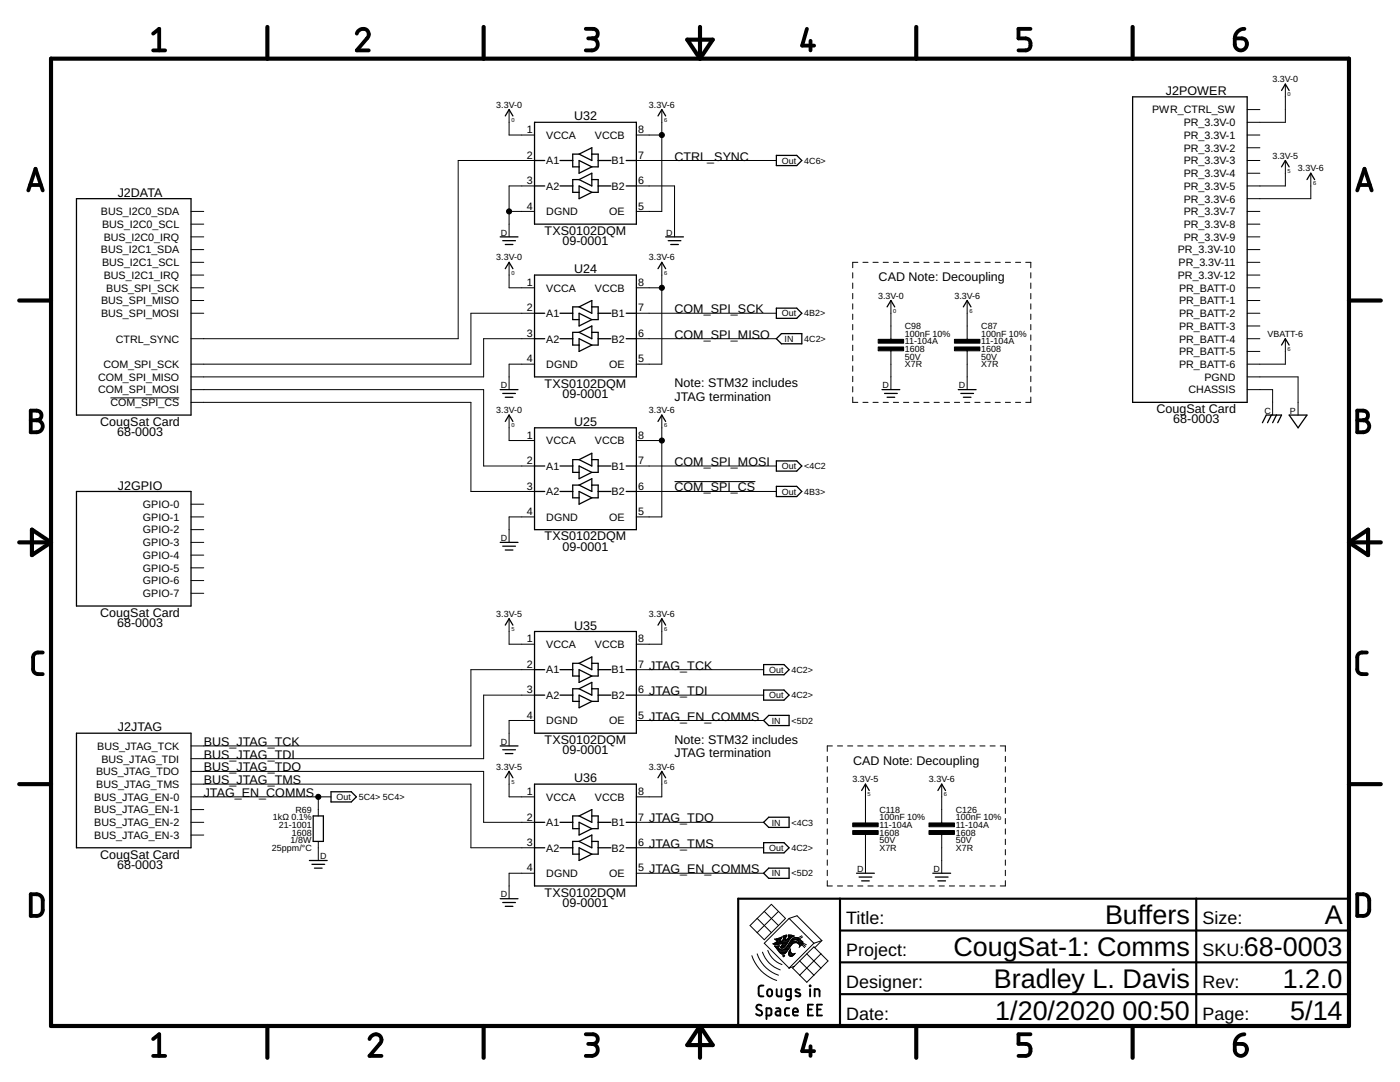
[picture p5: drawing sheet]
<svg xmlns="http://www.w3.org/2000/svg" width="279mm" height="216mm" viewBox="0 0 279 216" stroke-linecap="round" stroke-linejoin="round" font-family="sans-serif">
<g fill="none" stroke="#000" stroke-width=".2">
<path d="M256.5 16.8v7.6h-7.6M101.6 21.9v5h5.1M106.7 37.1h-5.1v10.2M106.7 32h-15.3v35.6h-53.3M127 26.9h5.1M127 32h27.9M127 37.1h7.6v10.2M132.1 21.9v20.3h-5.1M248.9 26.9h2.5M248.9 32h2.5M248.9 29.5h2.5M248.9 34.6h2.5"/>
<path d="M248.9 21.9h2.5M256.5 32v5.1h-7.6M261.6 34.6v5h-12.7M38.1 52.3h2.6M38.1 42.2h2.6M38.1 44.7h2.6M38.1 47.3h2.6M38.1 49.8h2.6M38.1 54.9h2.6M38.1 57.4h2.6M38.1 60h2.6M101.6 52.3v5.1h5.1"/>
<path d="M101.6 42.2h5.1M127 57.4h5.1M132.1 52.3v20.4h-5.1M170.2 54.4v1.1M170.2 56.5v1.1M170.2 58.5v1.1M171.2 52.3h-1v1.1M172.2 52.3h1M174.2 52.3h1.1M176.3 52.3h1M177.8 60v7.7M178.3 52.3h1"/>
<path d="M180.3 52.3h1.1M182.4 52.3h1M184.4 52.3h1M186.4 52.3h1.1M188.4 52.3h1.1M190.5 52.3h1M192.5 52.3h1M193 60v7.7M194.5 52.3h1.1M196.6 52.3h1M198.6 52.3h1M200.6 52.3h1.1"/>
<path d="M202.7 52.3h1M204.7 52.3h1v1.1M205.7 54.4v1.1M205.7 56.5v1.1M205.7 58.5v1.1M248.9 52.3h2.5M248.9 42.2h2.5M248.9 44.7h2.5M248.9 47.3h2.5M248.9 49.8h2.5M248.9 54.9h2.5M248.9 57.4h2.5"/>
<path d="M248.9 60h2.5M22 79.4h13.8M38.1 62.5h2.6M38.1 77.7h58.4v15.3h10.2M106.7 72.7h-5.1v5M106.7 62.5h-12.7v10.2h-55.9M106.7 67.6h-10.2v7.6h-58.4M127 62.5h27.9M127 67.6h27.9M170.2 79.2v1.1h1M170.2 60.6v1.1M170.2 62.7v1.1"/>
<path d="M170.2 64.7v1.1M170.2 66.8v1.1M170.2 68.9v1.1M170.2 71v1M170.2 73v1.1M170.2 75.1v1.1M170.2 77.2v1M177.8 70v7.7M193 70v7.7M205.7 79.2v1.1h-1M205.7 60.6v1.1M205.7 62.7v1.1"/>
<path d="M205.7 64.7v1.1M205.7 66.8v1.1M205.7 68.9v1.1M205.7 71v1M205.7 73v1.1M205.7 75.1v1.1M205.7 77.2v1M248.9 62.5h2.5M248.9 67.6h2.5M248.9 75.2h10.2v7.6M248.9 77.7h5.1v5.1M248.9 65h2.5"/>
<path d="M248.9 70.1h2.5M256.5 67.6v5.1h-7.6M38.1 80.3h55.9v17.8h12.7M101.6 82.8v5.1h5.1M127 87.9h5.1M127 93h27.9M127 98.1h27.9M132.1 82.8v20.3h-5.1M134.6 96.1h16.1M172.2 80.3h1M174.2 80.3h1.1M176.3 80.3h1"/>
<path d="M178.3 80.3h1M180.3 80.3h1.1M182.4 80.3h1M184.4 80.3h1M186.4 80.3h1.1M188.4 80.3h1.1M190.5 80.3h1M192.5 80.3h1M194.5 80.3h1.1M196.6 80.3h1M198.6 80.3h1M200.6 80.3h1.1"/>
<path d="M202.7 80.3h1M38.1 100.6h2.6M38.1 103.1h2.6M38.1 105.7h2.6M38.1 108.2h2.6M38.1 110.8h2.6M38.1 113.3h2.6M38.1 115.8h2.6M38.1 118.4h2.6M106.7 103.1h-5.1v5.1M101.6 123.5v5h5.1M106.7 133.6h-12.7v15.2h-55.9"/>
<path d="M106.7 138.7h-10.2v12.7h-58.4M127 133.6h25.4M127 138.7h25.4M132.1 123.5v5h-5.1M38.1 159h28M38.1 153.9h58.4v10.2h10.2M38.1 156.5h55.9v12.7h12.7M63.5 159v3.8M101.6 153.9v5.1h5.1M106.7 143.8h-5.1v5M127 143.8h25.4M132.1 153.9v5.1h-5.1"/>
<path d="M165.1 150.9v1.1M165.1 153v1.1M165.1 155v1.1M165.1 157.1v1.1M165.1 159.2v1.1M166.1 148.8h-1v1.1M167.1 148.8h1M169.2 148.8h1M171.2 148.8h1M172.7 156.5v7.7M173.2 148.8h1M175.2 148.8h1.1"/>
<path d="M177.3 148.8h1M179.3 148.8h1M181.3 148.8h1.1M183.4 148.8h1M185.4 148.8h1M187.4 148.8h1.1M187.9 156.5v7.7M189.5 148.8h1M191.5 148.8h1M193.5 148.8h1.1M195.6 148.8h1M197.6 148.8h1"/>
<path d="M199.6 148.8h1v1.1M200.6 150.9v1.1M200.6 153v1.1M200.6 155v1.1M200.6 157.1v1.1M200.6 159.2v1.1M38.1 164.1h2.6M38.1 161.5h2.6M38.1 166.6h2.6M63.5 167.9v3.8M106.7 174.2h-5.1v5.1M127 164.1h25.4"/>
<path d="M127 169.2h25.4M127 174.2h25.4M165.1 175.7v1.1h1M165.1 161.2v1.1M165.1 163.3v1.1M165.1 165.4v1.1M165.1 167.4v1.1M165.1 169.5v1.1M165.1 171.6v1.1M165.1 173.7v1M167.1 176.8h1M169.2 176.8h1"/>
<path d="M171.2 176.8h1M172.7 166.5v7.7M173.2 176.8h1M175.2 176.8h1.1M177.3 176.8h1M179.3 176.8h1M181.3 176.8h1.1M183.4 176.8h1M185.4 176.8h1M187.4 176.8h1.1M187.9 166.5v7.7M189.5 176.8h1"/>
<path d="M191.5 176.8h1M193.5 176.8h1.1M195.6 176.8h1M197.6 176.8h1M200.6 175.7v1.1h-1M200.6 161.2v1.1M200.6 163.3v1.1M200.6 165.4v1.1M200.6 167.4v1.1M200.6 169.5v1.1M200.6 171.6v1.1M200.6 173.7v1"/>
<path d="M150.1 190.7a7.7 7.7 0 0 0 4.9 4.9M151.1 190.3a6.7 6.7 0 0 0 4.3 4.3M151.1 183.3l-1.4 1.4 2.8 2.8 2.9-2.8M151.1 183.3l2.8 2.8M152.2 190a5.6 5.6 0 0 0 3.5 3.5M152.5 181.9l1.4-1.5 2.9 2.9-1.4 1.4M152.5 181.9l-1.4 1.4M152.5 181.9l2.9 2.8M153.2 189.6a4.6 4.6 0 0 0 2.9 2.9M154.3 188.3h1.7M154.5 188.4h1M154.6 188.2h2.5"/>
<path d="M154.7 188.9h.7M154.7 187.5h1.1M154.8 189h.5M154.8 188h2.4M154.9 189.1h.4M154.9 187.6h.8M155 187.3h.9M155 189.2h.4M155 187.9h.7M155.1 189.4h.5M155.1 187.7h.6M155.1 187.8h.6"/>
<path d="M155.2 189.5h.6M155.2 188.8h.3M155.2 189.6h2M155.3 189v.1M155.3 189.7h1.8M155.4 181.9l-4.3 4.2M155.4 187.2h.6M155.4 188.9l.2-.2-1 .1 .9 1.1M155.4 188.9l-.1 .1M155.4 189.8h1.7M155.5 189.9h1.5M155.5 189.9l.5 .5 .6-.1"/>
<path d="M155.6 190.1h1.3M155.7 187.1h.3M155.7 187.9h1.6M155.7 190.2h1M155.7 187.6v.4M155.7 189h.8M155.8 189.1h.6M155.9 188.9l-.2 .1 .1 .1M155.9 188.9h.7M155.9 190.3h.7M155.9 187h.1M156 187l-1.4 .4 .6 .3-1 .6 .8 .2 1.3-.3-.3 .5"/>
<path d="M156 187v.3l-.3 .3M156 188.8h.7M156 188.7l-.1 .2M156 187.8h1.4M156 188.6h.8M156.1 188.5h.8M156.1 187.7h1.3M156.2 188.4h.8M156.2 187.6l-.5 .4M156.2 188.3h.9M156.2 187.6h.6M156.3 186.9h.7"/>
<path d="M156.3 190.8h.2M156.3 187.1h.5M156.3 187h.5M156.3 187.5h.5M156.4 187.3h.4M156.4 190.9h.1M156.4 189.5h.9M156.4 187.2h.4M156.4 186.8h.6M156.5 190.8l-.1 .1M156.6 190.6h.1M156.6 189.4h.8"/>
<path d="M156.6 190.6l-.4 .1 .2 .2M156.6 190.6l-.1 .2M156.7 189.2h.8M156.8 186.6h.2M156.8 189.1h.7M156.9 187.6h.6M157 189h.6M157 189a.92 .92 0 0 1-1.7 .1M157 186.9h-.2v.3M157 186.9v-.3l-.7 .2v.4l.1-.1-.2 .5M157 188.9h.7M157 187.5h.6"/>
<path d="M157.1 188.8h.7M157.2 187.3h.5M157.2 189.7l-.6 .6M157.2 188.6h.7M157.3 187.2h.5M157.3 188.5h.7M157.3 186.8h1.1M157.3 186.6h.7M157.3 189.5l-.1 .2M157.4 188.4h.7M157.4 187.1h.5M157.4 190.4l.2 .4"/>
<path d="M157.4 190.4h1.1M157.4 190.3h.7M157.4 190.2h.5M157.4 187l-.1-.4 1.2 .2a3 3 0 0 0-1.6 1.8l-.6 .6-.5-.1M157.4 187l-.6 .6v-.4M157.4 187h.7M157.4 190.5h1M157.4 190.1h.4M157.4 188.3h.8M157.5 186.9h.8M157.5 183.3l4.9 4.9M157.5 183.3l-5 4.9 5 5"/>
<path d="M157.5 183.3l1.6-.6 4.9 5M157.5 189.9h.3M157.5 190.6h.8M157.5 188.2h1M157.5 189.8h.3M157.6 189.7h.1M157.6 188h1.5M157.6 189.6l.2-.2-.1 .3M157.6 189.6l-.2 .8M157.6 189.6h.1M157.6 190.8h.5M157.6 187.9h1.4"/>
<path d="M157.7 189.5h.1M157.7 188.9l-.4 .6M157.7 189.7l.1 .4M157.7 187.8h1M157.7 187.8l-.7 1.2M157.7 187.8a1.15 1.15 0 0 1 2.1-.2l.2 .2M157.8 187.7h.4M157.8 190.1l.3 .2h.5M157.9 187.6h.4M158 187.5h.6M158.1 188.4l-.4 .5M158.1 187.3h1.4"/>
<path d="M158.3 187.2h1M158.5 190.4l-.5 .4h-.4M158.5 187.1h.6M158.6 190.3l.1-.1-.2 .2M158.6 190.3h.1M158.7 187.5h.9M159 187.6l.2 .1M159 187.6l-.4-.1-.5 .3h.6l.4 .2M159 187.6h.8M159.1 188l.2 .2M159.2 187.7h.7M159.2 188.2h.1"/>
<path d="M159.2 187.7l.2 .3M159.3 187.8h.8M159.3 188.2l-.6-.1-.6 .3M159.3 188.2h.1M159.3 188.3h.8M159.3 187.9h.9M159.4 188h.8M159.4 188v.2h-.1l.2 .2M159.4 188.2h.8M159.5 188.4h.5M159.5 188.4l.1 .3M159.5 188.5h.5"/>
<path d="M159.6 188.9l-.1 .2M159.6 188.6h.2M159.6 188.9h.1M159.6 191.7l2.8 2.9M159.6 188.8h.1M159.6 188.7v.2M160 188.5l.6 .6M160 186.7l-.8 .5M160 187.8l.2 .1M160.1 188.3l.7 .5M160.1 188.3l-.5 .6M160.2 188.2l.7 .3"/>
<path d="M160.2 186.9l-.7 .5M160.2 187.9l-.1 .4M161 190.3l-2.8 2.9 2.8 2.8 1.4-1.4M161 190.3l1.4-1.4 2.8 2.8-1.4 1.5M161 190.3l2.8 2.9M162.4 188.2l-4.9 5 1-.4M163.8 193.2l-1.4 1.4M163.8 190.3l-4.2 4.3M164 187.7l-1.6 .5M164 187.7l-1.4 1.4"/>
</g>
<g fill="none" stroke="#000" stroke-width=".83">
<path d="M10.2 11.7h259v193h-259zM53.4 5.4v6.3M96.5 5.4v6.3M137.2 7.9h5l-2.5 3.8zM139.7 5.4v6.3M182.9 5.4v6.3M226 5.4v6.3M3.8 60h6.4M269.2 60h6.4M3.8 108.2h6.4M6.4 105.7l3.8 2.5-3.8 2.6zM269.2 108.2h6.4"/>
<path d="M269.2 108.2l3.8-2.5v5.1zM3.8 156.5h6.4M269.2 156.5h6.4M53.4 204.7v6.4M96.5 204.7v6.4M139.7 204.7v6.4M139.7 204.7l2.5 3.8h-5zM182.9 204.7v6.4M226 204.7v6.4"/>
</g>
<g fill="none" stroke="#000" stroke-width=".76">
<path d="M30.6 6.7l1.2-.9v4.3M30.6 10.1h2.4M71.2 6.7a1.18 1.18 0 0 1 1.6-.9 1.18 1.18 0 0 1 .6 1.7l-2.2 2.6h2.4M116.9 5.8h1.4a.95 .95 0 0 1 1 .9 .95 .95 0 0 1-1 1h-.9M118.1 7.7a1.2 1.2 0 0 1 1.2 1.2 1.2 1.2 0 0 1-1.2 1.2h-1.2M161 5.8l-.9 3.3h2.4M161.8 8.1v2M205.7 5.8h-2.4v1.9h1.4a1.22 1.22 0 0 1 1 1.2 1.22 1.22 0 0 1-1 1.2h-1.4M246.4 7.7h1.5a1.2 1.2 0 0 1 .9 1.3 1.2 1.2 0 0 1-1.2 1 1.2 1.2 0 0 1-1.2-1.1zM248.3 5.8a1.92 1.92 0 0 0-1.9 1.9M5.7 38l1.4-4.3 1.4 4.3M6 36.9h2.2"/>
<path d="M270.9 38l1.4-4.3 1.4 4.3M271.2 36.9h2.2M6.1 81.9h1.2a.96 .96 0 0 1 1 1 .96 .96 0 0 1-1 1 1.2 1.2 0 0 1 1.2 1.2 1.2 1.2 0 0 1-1.2 1.2h-1.2zM6.1 83.9h1.2M270.9 81.9h1.2a.96 .96 0 0 1 .9 1 .96 .96 0 0 1-.9 1 1.2 1.2 0 0 1 1.2 1.2 1.2 1.2 0 0 1-1.2 1.2h-1.2zM270.9 83.9h1.2M8.5 130.2a1.65 1.65 0 0 0-1.6 .3l-.3 .6v2.4l.3 .7a1.71 1.71 0 0 0 1.6 .3M272.8 130.2a1.65 1.65 0 0 0-1.7 .3l-.2 .6v2.7l.2 .4a1.71 1.71 0 0 0 1.7 .3M6.1 178.4a2.43 2.43 0 0 1 2 .3l.3 .4 .1 .5v2.2l-.4 .7a2.35 2.35 0 0 1-2 .3zM270.9 178.4a2.43 2.43 0 0 1 1.9 .3l.3 .4 .2 .5-.1 2.2-.4 .7a2.35 2.35 0 0 1-1.9 .3zM30.6 207.3l1.2-.9v4.3M30.6 210.7h2.4"/>
<path d="M73.7 207.3a1.18 1.18 0 0 1 1.6-.9 1.18 1.18 0 0 1 .6 1.7l-2.2 2.6h2.4M116.9 206.4h1.4a.96 .96 0 0 1 1 .9 .96 .96 0 0 1-1 1h-.9M118.1 208.3a1.2 1.2 0 0 1 1.2 1.2 1.2 1.2 0 0 1-1.2 1.2h-1.2M161 206.4l-.9 3.3h2.4M161.8 208.8v1.9M205.7 206.4h-2.4v1.9h1.4a1.22 1.22 0 0 1 1 1.2 1.22 1.22 0 0 1-1 1.2h-1.4M246.4 208.3h1.5a1.2 1.2 0 0 1 .9 1.3 1.2 1.2 0 0 1-1.2 1.1 1.2 1.2 0 0 1-1.2-1.2zM248.3 206.4a1.95 1.95 0 0 0-1.9 1.9"/>
</g>
<path d="M167.6 179.3v25.4M238.7 179.3v25.4M269.2 179.3h-121.9v25.4M167.6 198.4h101.6M167.6 192h101.6M167.6 185.7h101.6" fill="none" stroke="#000" stroke-width=".42"/>
<g fill="none" stroke="#000" stroke-width=".38">
<path d="M152.4 196.7h-.7l-.3 .4 .1 1.5 .2 .2h.7M153.2 197.5l.5-.1a.81 .81 0 0 1 0 1.4h-.3l-.2-.3zM155 197.4v1.2l.4 .2h.6v-1.4M157.8 198.8h-.7l-.2-.2v-.9l.2-.3h.7v1.8l-.2 .3h-.6M159.6 197.5l-.7-.1-.2 .4 1 .5v.4a.75 .75 0 0 1-.9 0M161.6 196.7l.1 .1zM161.7 197.4v1.4M162.6 198.8v-1.4l.8 .1 .2 1.3M152 200.7a.54 .54 0 0 0-.8-.1 .54 .54 0 0 0 0 .8l.7 .3a.54 .54 0 0 1 0 .9 .54 .54 0 0 1-.8-.1l-.2-.2M153 202.6h.7l.2-.2v-1l-.2-.2h-.7v2.1M154.9 201.2h.6l.2 .2v1.2h-.5a.42 .42 0 0 1-.4-.4 .42 .42 0 0 1 .4-.4h.5M157.5 201.2h-.6l-.2 .3 .1 1 .7 .1"/>
<path d="M158.3 201.9h.9a.5 .5 0 0 0-.3-.7 .5 .5 0 0 0-.6 .5l.1 .8 .8 .1M161.3 201.4h.7M162.2 200.5h-.9v2.1h.9M163.1 201.4h.7M164 200.5h-.9v2.1h.9"/>
</g>
<g fill="none" stroke="#000" stroke-width=".25">
<path d="M226 19.3h22.9v61h-22.9zM255.8 18.1l.7-1.3 .8 1.3M15.3 39.6h22.8v43.2h-22.8zM100.8 23.1l.8-1.2 .8 1.2M106.7 24.4h20.3v20.3h-20.3zM106.7 32h2M106.7 37.1h2M111.8 32h2.5M111.8 37.1h2.5M115.6 32l2.5 1.3-2.5 1.3zM115.6 37.1l2.5 1.3-2.5 1.2zM115.6 30.8h-1.3v2.5h1.3"/>
<path d="M115.6 35.8h-1.3v2.6h1.3M115.6 30.8l2.5-1.3v2.5zM115.6 35.8l2.5-1.2v2.5zM118.1 30.8h1.3v2.5h-1.3M118.1 35.8h1.3v2.6h-1.3M119.4 32h2.5M119.4 37.1h2.5M125 32h2M125 37.1h2M131.3 23.1l.8-1.2 .7 1.2M154.9 31h4.1l1 1-1 1h-4.1zM255.8 33.3l.7-1.3 .8 1.3"/>
<path d="M260.8 35.8l.8-1.2 .8 1.2M99.8 47.3h3.6M100.3 48h2.6M100.8 53.6l.8-1.3 .8 1.3M100.8 48.8h1.6M106.7 54.9h20.3v20.3h-20.3zM131.3 53.6l.8-1.3 .7 1.3M132.8 47.3h3.6M133.3 48h2.6M133.9 48.8h1.5M99.8 77.7h3.6M100.3 78.5h2.6"/>
<path d="M100.8 79.3h1.6M106.7 62.5h2M106.7 67.6h2M111.8 62.5h2.5M111.8 67.6h2.5M115.6 62.5l2.5 1.3-2.5 1.2zM115.6 67.6l2.5 1.3-2.5 1.2zM115.6 61.2h-1.3v2.6h1.3M115.6 66.3h-1.3v2.6h1.3M115.6 61.2l2.5-1.2v2.5zM115.6 66.3l2.5-1.3v2.6zM118.1 61.2h1.3v2.6h-1.3"/>
<path d="M118.1 66.3h1.3v2.6h-1.3M119.4 62.5h2.5M119.4 67.6h2.5M125 62.5h2M125 67.6h2M154.9 61.5h4.1l1 1-1 1h-4.1zM156 66.6h4v2h-4l-1.1-1zM176 77.7h3.6M176.5 78.5h2.6M177 79.3h1.6M177 61.2l.8-1.2 .8 1.2M191.2 77.7h3.6"/>
<path d="M191.7 78.5h2.6M192.3 79.3h1.5M192.3 61.2l.7-1.2 .8 1.2M255.8 68.9l.7-1.3 .8 1.3M15.3 98.1h22.8v22.8h-22.8zM100.8 84.1l.8-1.3 .8 1.3M106.7 85.4h20.3v20.3h-20.3zM106.7 98.1h2M106.7 93h2M111.8 98.1h2.5M111.8 93h2.5M115.6 93l2.5 1.3-2.5 1.2z"/>
<path d="M115.6 98.1l2.5 1.2-2.5 1.3zM115.6 91.7h-1.3v2.6h1.3M115.6 96.8h-1.3v2.5h1.3M115.6 91.7l2.5-1.3v2.6zM115.6 96.8l2.5-1.3v2.6zM118.1 91.7h1.3v2.6h-1.3M118.1 96.8h1.3v2.5h-1.3M119.4 98.1h2.5M119.4 93h2.5M125 98.1h2M125 93h2M131.3 84.1l.8-1.3 .7 1.3"/>
<path d="M154.9 92h4.1l1 1-1 1h-4.1zM154.9 97h4.1l1 1.1-1 1h-4.1zM251.9 84.3l.8-1.5h3.1l-.8 1.5M253.7 82.8l-.7 1.5M254.7 82.8l-.7 1.5M257.3 82.8h3.5l-1.7 2.6zM99.8 108.2h3.6M100.3 109h2.6M100.8 109.7h1.6M100.8 124.7l.8-1.2 .8 1.2M106.7 126h20.3v20.3h-20.3zM106.7 133.6h2"/>
<path d="M106.7 138.7h2M111.8 133.6h2.5M111.8 138.7h2.5M115.6 133.6l2.5 1.3-2.5 1.3zM115.6 138.7l2.5 1.3-2.5 1.2zM115.6 132.4h-1.3v2.5h1.3M115.6 137.4h-1.3v2.6h1.3M115.6 132.4l2.5-1.3v2.5zM115.6 137.4l2.5-1.2v2.5zM118.1 132.4h1.3v2.5h-1.3M118.1 137.4h1.3v2.6h-1.3M119.4 133.6h2.5"/>
<path d="M119.4 138.7h2.5M125 133.6h2M125 138.7h2M131.3 124.7l.8-1.2 .7 1.2M152.4 132.6h4.1l1 1-1 1h-4.1zM152.4 137.7h4.1l1 1-1 1h-4.1zM15.3 146.3h22.8v22.9h-22.8zM66.1 158h4l1 1-1 1h-4zM99.8 148.8h3.6M100.3 149.6h2.6M100.8 150.4h1.6M100.8 155.2l.8-1.3 .8 1.3"/>
<path d="M106.7 156.5h20.3v20.3h-20.3zM131.3 155.2l.8-1.3 .7 1.3M152.4 143.8l1-1.1h4.1v2.1h-4.1zM172 157.7l.7-1.2 .8 1.2M187.2 157.7l.7-1.2 .8 1.2M61.7 171.7h3.6M62.3 172.5h2.5M62.5 162.8h2v5.1h-2zM62.8 173.2h1.5M99.8 179.3h3.6M106.7 164.1h2M106.7 169.2h2"/>
<path d="M111.8 164.1h2.5M111.8 169.2h2.5M115.6 164.1l2.5 1.3-2.5 1.2zM115.6 169.2l2.5 1.2-2.5 1.3zM115.6 162.8h-1.3v2.6h1.3M115.6 167.9h-1.3v2.5h1.3M115.6 162.8l2.5-1.3v2.6zM115.6 167.9l2.5-1.3v2.6zM118.1 162.8h1.3v2.6h-1.3M118.1 167.9h1.3v2.5h-1.3M119.4 164.1h2.5M119.4 169.2h2.5"/>
<path d="M125 164.1h2M125 169.2h2M152.4 168.1h4.1l1 1.1-1 1h-4.1zM152.4 164.1l1-1h4.1v2h-4.1zM152.4 174.2l1-1h4.1v2.1h-4.1zM170.9 174.2h3.6M171.4 175h2.6M172 175.8h1.5M186.2 174.2h3.5M186.7 175h2.5M187.2 175.8h1.5M100.3 180.1h2.6"/>
<path d="M100.8 180.8h1.6"/>
</g>
<path d="M175.3 67.7h5v.8h-5zM175.3 69.2h5v.8h-5zM190.5 67.7h5.1v.8h-5.1zM190.5 69.2h5.1v.8h-5.1zM170.2 164.2h5.1v.8h-5.1zM170.2 165.7h5.1v.8h-5.1zM185.4 164.2h5.1v.8h-5.1zM185.4 165.7h5.1v.8h-5.1z" fill="#000" stroke="#000" stroke-width=".2"/>
<g fill="#000" stroke="#000" stroke-width=".2">
<circle cx="132.1" cy="26.9" r=".51"/>
<circle cx="101.6" cy="42.2" r=".51"/>
<circle cx="132.1" cy="57.4" r=".51"/>
<circle cx="132.1" cy="87.9" r=".51"/>
<circle cx="63.5" cy="159" r=".51"/>
</g>
<g font-size="5.4">
<text x="220.5" y="184.4">Buffers</text>
<text x="264.4" y="184.4">A</text>
<text x="190.3" y="190.8">CougSat-1: Comms</text>
<text x="248.2" y="190.8">68-0003</text>
<text x="198.4" y="197.1">Bradley L. Davis</text>
<text x="256" y="197.1">1.2.0</text>
<text x="198.6" y="203.5">1/20/2020</text>
<text x="224" y="203.5">00:50</text>
<text x="257.5" y="203.5">5/14</text>
</g>
<g font-size="3.6">
<text x="168.9" y="184.4">Title:</text>
<text x="240" y="184.4">Size:</text>
<text x="168.9" y="190.8">Project:</text>
<text x="240" y="190.8">SKU:</text>
<text x="168.9" y="197.1">Designer:</text>
<text x="240" y="197.1">Rev:</text>
<text x="168.9" y="203.5">Date:</text>
<text x="240" y="203.5">Page:</text>
</g>
<g font-size="2.5">
<text x="232.7" y="19">J2POWER</text>
<text x="114.6" y="24">U32</text>
<text x="134.6" y="32">CTRL_SYNC</text>
<text x="23.5" y="39.3">J2DATA</text>
<text x="108.7" y="46.9">TXS0102DQM</text>
<text x="112.2" y="48.9">09-0001</text>
<text x="114.6" y="54.5">U24</text>
<text x="175.4" y="56.2">CAD Note: Decoupling</text>
<text x="134.6" y="62.5">COM_SPI_SCK</text>
<text x="134.6" y="67.6">COM_SPI_MISO</text>
<text x="108.7" y="77.4">TXS0102DQM</text>
<text x="134.6" y="77.3">Note: STM32 includes</text>
<text x="112.2" y="79.4">09-0001</text>
<text x="134.6" y="80">JTAG termination</text>
<text x="230.8" y="82.4">CougSat Card</text>
<text x="20" y="85">CougSat Card</text>
<text x="23.4" y="87">68-0003</text>
<text x="114.6" y="85">U25</text>
<text x="234.1" y="84.5">68-0003</text>
<text x="134.6" y="93">COM_SPI_MOSI</text>
<text x="23.5" y="97.7">J2GPIO</text>
<text x="134.6" y="98.1">COM_SPI_CS</text>
<text x="108.7" y="107.8">TXS0102DQM</text>
<text x="112.2" y="109.9">09-0001</text>
<text x="20" y="123.1">CougSat Card</text>
<text x="23.4" y="125.1">68-0003</text>
<text x="114.6" y="125.6">U35</text>
<text x="129.5" y="133.6">JTAG_TCK</text>
<text x="129.5" y="138.7">JTAG_TDI</text>
<text x="129.5" y="143.8">JTAG_EN_COMMS</text>
<text x="23.5" y="145.9">J2JTAG</text>
<text x="40.7" y="148.9">BUS_JTAG_TCK</text>
<text x="108.7" y="148.5">TXS0102DQM</text>
<text x="134.6" y="148.4">Note: STM32 includes</text>
<text x="40.7" y="151.4">BUS_JTAG_TDI</text>
<text x="40.7" y="153.9">BUS_JTAG_TDO</text>
<text x="112.2" y="150.5">09-0001</text>
<text x="134.6" y="151.1">JTAG termination</text>
<text x="170.3" y="152.7">CAD Note: Decoupling</text>
<text x="40.7" y="156.5">BUS_JTAG_TMS</text>
<text x="40.7" y="159">JTAG_EN_COMMS</text>
<text x="114.6" y="156.1">U36</text>
<text x="129.5" y="164.1">JTAG_TDO</text>
<text x="20" y="171.3">CougSat Card</text>
<text x="23.4" y="173.4">68-0003</text>
<text x="129.5" y="169.2">JTAG_TMS</text>
<text x="108.7" y="178.9">TXS0102DQM</text>
<text x="129.5" y="174.2">JTAG_EN_COMMS</text>
<text x="112.2" y="181">09-0001</text>
</g>
<g font-size="2.1">
<text x="229.9" y="22.6">PWR_CTRL_SW</text>
<text x="105.1" y="26.6">1</text>
<text x="109" y="27.7">VCCA</text>
<text x="118.7" y="27.7">VCCB</text>
<text x="127.4" y="26.6">8</text>
<text x="236.3" y="25.2">PR_3.3V-0</text>
<text x="236.3" y="27.7">PR_3.3V-1</text>
<text x="105.1" y="31.7">2</text>
<text x="109" y="32.8">A1</text>
<text x="122.1" y="32.8">B1</text>
<text x="127.4" y="31.7">7</text>
<text x="236.3" y="30.3">PR_3.3V-2</text>
<text x="236.3" y="32.8">PR_3.3V-3</text>
<text x="236.3" y="35.3">PR_3.3V-4</text>
<text x="105.1" y="36.8">3</text>
<text x="105.1" y="41.8">4</text>
<text x="109" y="37.9">A2</text>
<text x="122.1" y="37.9">B2</text>
<text x="127.4" y="36.8">6</text>
<text x="127.4" y="41.8">5</text>
<text x="236.3" y="37.9">PR_3.3V-5</text>
<text x="236.3" y="40.4">PR_3.3V-6</text>
<text x="20.1" y="43">BUS_I2C0_SDA</text>
<text x="20.4" y="45.5">BUS_I2C0_SCL</text>
<text x="109" y="43">DGND</text>
<text x="121.6" y="43">OE</text>
<text x="236.3" y="43">PR_3.3V-7</text>
<text x="236.3" y="45.5">PR_3.3V-8</text>
<text x="20.1" y="50.6">BUS_I2C1_SDA</text>
<text x="20.4" y="53.1">BUS_I2C1_SCL</text>
<text x="20.7" y="48">BUS_I2C0_IRQ</text>
<text x="235.1" y="50.6">PR_3.3V-10</text>
<text x="235.2" y="53.1">PR_3.3V-11</text>
<text x="236.3" y="48">PR_3.3V-9</text>
<text x="20.7" y="55.7">BUS_I2C1_IRQ</text>
<text x="21.2" y="58.2">BUS_SPI_SCK</text>
<text x="105.1" y="57.1">1</text>
<text x="109" y="58.2">VCCA</text>
<text x="118.7" y="58.2">VCCB</text>
<text x="127.4" y="57.1">8</text>
<text x="235.1" y="55.7">PR_3.3V-12</text>
<text x="235.3" y="58.2">PR_BATT-0</text>
<text x="20.2" y="60.7">BUS_SPI_MISO</text>
<text x="20.2" y="63.3">BUS_SPI_MOSI</text>
<text x="105.1" y="62.2">2</text>
<text x="109" y="63.3">A1</text>
<text x="122.1" y="63.3">B1</text>
<text x="127.4" y="62.2">7</text>
<text x="235.3" y="60.7">PR_BATT-1</text>
<text x="235.3" y="63.3">PR_BATT-2</text>
<text x="235.3" y="65.8">PR_BATT-3</text>
<text x="23.1" y="68.3">CTRL_SYNC</text>
<text x="105.1" y="67.2">3</text>
<text x="109" y="68.3">A2</text>
<text x="122.1" y="68.3">B2</text>
<text x="127.4" y="67.2">6</text>
<text x="235.3" y="68.3">PR_BATT-4</text>
<text x="235.3" y="70.9">PR_BATT-5</text>
<text x="19.6" y="76">COM_SPI_MISO</text>
<text x="20.6" y="73.4">COM_SPI_SCK</text>
<text x="105.1" y="72.3">4</text>
<text x="109" y="73.4">DGND</text>
<text x="121.6" y="73.4">OE</text>
<text x="127.4" y="72.3">5</text>
<text x="235.3" y="73.4">PR_BATT-6</text>
<text x="240.4" y="76">PGND</text>
<text x="19.6" y="78.5">COM_SPI_MOSI</text>
<text x="22" y="81">COM_SPI_CS</text>
<text x="237.2" y="78.5">CHASSIS</text>
<text x="105.1" y="87.5">1</text>
<text x="109" y="88.7">VCCA</text>
<text x="118.7" y="88.7">VCCB</text>
<text x="127.4" y="87.5">8</text>
<text x="105.1" y="92.6">2</text>
<text x="109" y="93.7">A1</text>
<text x="122.1" y="93.7">B1</text>
<text x="127.4" y="92.6">7</text>
<text x="28.5" y="101.4">GPIO-0</text>
<text x="105.1" y="97.7">3</text>
<text x="109" y="98.8">A2</text>
<text x="122.1" y="98.8">B2</text>
<text x="127.4" y="97.7">6</text>
<text x="28.5" y="103.9">GPIO-1</text>
<text x="28.5" y="106.4">GPIO-2</text>
<text x="105.1" y="102.8">4</text>
<text x="109" y="103.9">DGND</text>
<text x="121.6" y="103.9">OE</text>
<text x="127.4" y="102.8">5</text>
<text x="28.5" y="109">GPIO-3</text>
<text x="28.5" y="111.5">GPIO-4</text>
<text x="28.5" y="114.1">GPIO-5</text>
<text x="28.5" y="116.6">GPIO-6</text>
<text x="28.5" y="119.1">GPIO-7</text>
<text x="105.1" y="128.2">1</text>
<text x="109" y="129.3">VCCA</text>
<text x="118.7" y="129.3">VCCB</text>
<text x="127.4" y="128.2">8</text>
<text x="105.1" y="133.3">2</text>
<text x="109" y="134.4">A1</text>
<text x="122.1" y="134.4">B1</text>
<text x="127.4" y="133.3">7</text>
<text x="105.1" y="138.3">3</text>
<text x="105.1" y="143.4">4</text>
<text x="109" y="139.5">A2</text>
<text x="122.1" y="139.5">B2</text>
<text x="127.4" y="138.3">6</text>
<text x="127.4" y="143.4">5</text>
<text x="19.4" y="149.6">BUS_JTAG_TCK</text>
<text x="109" y="144.5">DGND</text>
<text x="121.6" y="144.5">OE</text>
<text x="19.2" y="154.7">BUS_JTAG_TDO</text>
<text x="20.2" y="152.2">BUS_JTAG_TDI</text>
<text x="18.8" y="159.8">BUS_JTAG_EN-0</text>
<text x="19.2" y="157.2">BUS_JTAG_TMS</text>
<text x="105.1" y="158.7">1</text>
<text x="109" y="159.8">VCCA</text>
<text x="118.7" y="159.8">VCCB</text>
<text x="127.4" y="158.7">8</text>
<text x="18.8" y="162.3">BUS_JTAG_EN-1</text>
<text x="18.8" y="164.9">BUS_JTAG_EN-2</text>
<text x="18.8" y="167.4">BUS_JTAG_EN-3</text>
<text x="105.1" y="163.7">2</text>
<text x="109" y="164.9">A1</text>
<text x="122.1" y="164.9">B1</text>
<text x="127.4" y="163.7">7</text>
<text x="105.1" y="168.8">3</text>
<text x="105.1" y="173.9">4</text>
<text x="109" y="169.9">A2</text>
<text x="122.1" y="169.9">B2</text>
<text x="127.4" y="168.8">6</text>
<text x="127.4" y="173.9">5</text>
<text x="109" y="175">DGND</text>
<text x="121.6" y="175">OE</text>
</g>
<g font-size="1.8">
<text x="254" y="16.4">3.3V-0</text>
<text x="99" y="21.5">3.3V-0</text>
<text x="129.5" y="21.5">3.3V-6</text>
<text x="156" y="32.7">Out</text>
<text x="160.5" y="32.7">4C6&gt;</text>
<text x="254" y="31.7">3.3V-5</text>
<text x="259" y="34.2">3.3V-6</text>
<text x="100" y="47">D</text>
<text x="133" y="47">D</text>
<text x="99" y="52">3.3V-0</text>
<text x="129.5" y="52">3.3V-6</text>
<text x="175.2" y="59.6">3.3V-0</text>
<text x="190.5" y="59.6">3.3V-6</text>
<text x="156" y="63.1">Out</text>
<text x="160.5" y="63.1">4B2&gt;</text>
<text x="180.6" y="65.7">C98</text>
<text x="195.8" y="65.7">C87</text>
<text x="156.6" y="68.2">IN</text>
<text x="160.5" y="68.2">4C2&gt;</text>
<text x="180.6" y="68.7">11-104A</text>
<text x="180.6" y="70.3">1608</text>
<text x="180.6" y="71.8">50V</text>
<text x="180.6" y="67.2">100nF 10%</text>
<text x="195.8" y="68.7">11-104A</text>
<text x="195.8" y="70.3">1608</text>
<text x="195.8" y="71.8">50V</text>
<text x="195.8" y="67.2">100nF 10%</text>
<text x="253" y="67.2">VBATT-6</text>
<text x="100" y="77.5">D</text>
<text x="176.1" y="77.5">D</text>
<text x="180.6" y="73.3">X7R</text>
<text x="191.4" y="77.5">D</text>
<text x="195.8" y="73.3">X7R</text>
<text x="99" y="82.4">3.3V-0</text>
<text x="129.5" y="82.4">3.3V-6</text>
<text x="252.3" y="82.6">C</text>
<text x="257.4" y="82.6">P</text>
<text x="156" y="93.6">Out</text>
<text x="160.5" y="93.6">&lt;4C2</text>
<text x="156" y="98.7">Out</text>
<text x="160.5" y="98.7">4B3&gt;</text>
<text x="100" y="108">D</text>
<text x="99" y="123.1">3.3V-5</text>
<text x="129.5" y="123.1">3.3V-6</text>
<text x="153.5" y="134.3">Out</text>
<text x="158" y="134.3">4C2&gt;</text>
<text x="153.5" y="139.3">Out</text>
<text x="158" y="139.3">4C2&gt;</text>
<text x="100" y="148.6">D</text>
<text x="154" y="144.4">IN</text>
<text x="158" y="144.4">&lt;5D2</text>
<text x="99" y="153.6">3.3V-5</text>
<text x="129.5" y="153.6">3.3V-6</text>
<text x="67.2" y="159.6">Out</text>
<text x="71.6" y="159.6">5C4&gt; 5C4&gt;</text>
<text x="170.1" y="156.1">3.3V-5</text>
<text x="185.4" y="156.1">3.3V-6</text>
<text x="54.5" y="163.7">1kΩ 0.1%</text>
<text x="55.7" y="165.2">21-1001</text>
<text x="58.3" y="166.8">1608</text>
<text x="59" y="162.2">R69</text>
<text x="154" y="164.7">IN</text>
<text x="158" y="164.7">&lt;4C3</text>
<text x="175.5" y="165.2">11-104A</text>
<text x="175.5" y="166.8">1608</text>
<text x="175.5" y="163.7">100nF 10%</text>
<text x="175.5" y="162.2">C118</text>
<text x="190.7" y="165.2">11-104A</text>
<text x="190.7" y="166.8">1608</text>
<text x="190.7" y="163.7">100nF 10%</text>
<text x="190.7" y="162.2">C126</text>
<text x="54.3" y="169.8">25ppm/°C</text>
<text x="58" y="168.3">1/8W</text>
<text x="63.9" y="171.5">D</text>
<text x="153.5" y="169.8">Out</text>
<text x="158" y="169.8">4C2&gt;</text>
<text x="171.1" y="174">D</text>
<text x="175.5" y="168.3">50V</text>
<text x="175.5" y="169.8">X7R</text>
<text x="186.3" y="174">D</text>
<text x="190.7" y="168.3">50V</text>
<text x="190.7" y="169.8">X7R</text>
<text x="100" y="179.1">D</text>
<text x="154" y="174.9">IN</text>
<text x="158" y="174.9">&lt;5D2</text>
</g>
<g font-size="1.1">
<text x="257" y="19.2">0</text>
<text x="102" y="24.3">0</text>
<text x="132.5" y="24.3">6</text>
<text x="257" y="34.5">5</text>
<text x="262" y="37">6</text>
<text x="102" y="54.8">0</text>
<text x="132.5" y="54.8">6</text>
<text x="178.2" y="62.4">0</text>
<text x="193.5" y="62.4">6</text>
<text x="257" y="70">6</text>
<text x="102" y="85.3">0</text>
<text x="132.5" y="85.3">6</text>
<text x="102" y="125.9">5</text>
<text x="132.5" y="125.9">6</text>
<text x="102" y="156.4">5</text>
<text x="132.5" y="156.4">6</text>
<text x="173.2" y="158.9">5</text>
<text x="188.4" y="158.9">6</text>
</g>
</svg>
